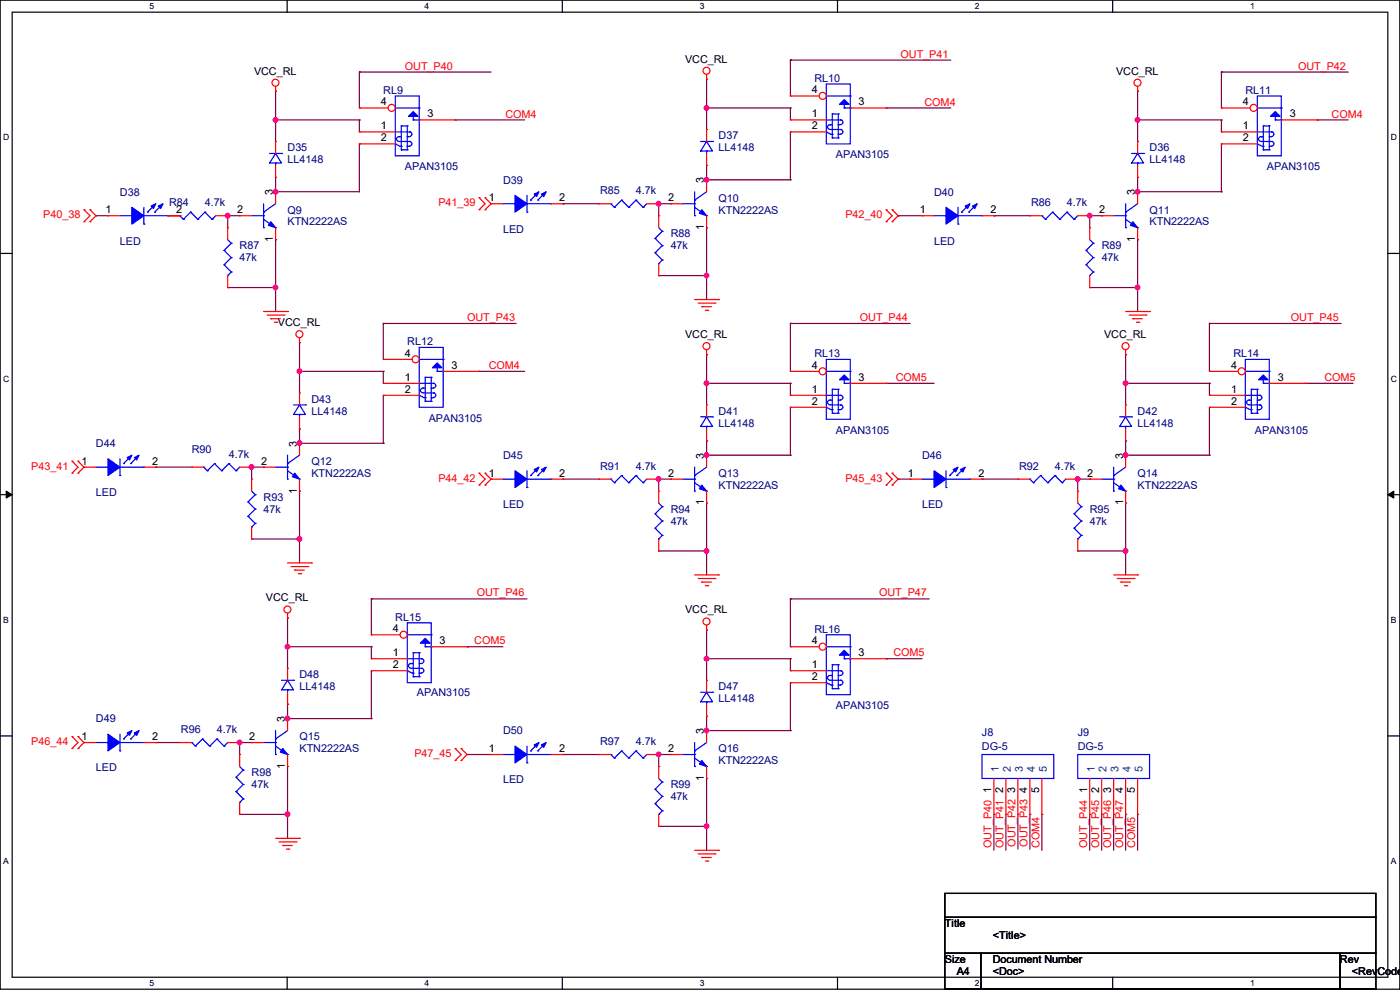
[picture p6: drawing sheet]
<svg xmlns="http://www.w3.org/2000/svg" width="297mm" height="210mm" viewBox="0 0 297 210" stroke-linecap="round" stroke-linejoin="round" font-family="sans-serif">
<path d="M0 0h297v209.8h-297zM2.6 2.6h291.8v204.7h-291.8z" fill="none" stroke="#000" stroke-width=".25"/>
<g fill="#fff">
<path d="M31.7 .3h1v2h-1z"/>
<path d="M31.7 207.6h1v1.9h-1z"/>
</g>
<path d="M60.9 0v2.6M60.9 207.3v2.5" fill="none" stroke="#000" stroke-width=".25"/>
<g fill="#fff">
<path d="M90.1 .3h1v2h-1z"/>
<path d="M90.1 207.6h1v1.9h-1z"/>
</g>
<path d="M119.3 0v2.6M119.3 207.3v2.5" fill="none" stroke="#000" stroke-width=".25"/>
<g fill="#fff">
<path d="M148.5 .3h.9v2h-.9z"/>
<path d="M148.5 207.6h.9v1.9h-.9z"/>
</g>
<path d="M177.7 0v2.6M177.7 207.3v2.5" fill="none" stroke="#000" stroke-width=".25"/>
<g fill="#fff">
<path d="M206.8 .3h1v2h-1z"/>
<path d="M206.8 207.6h1v1.9h-1z"/>
</g>
<path d="M236.1 0v2.6M236.1 207.3v2.5" fill="none" stroke="#000" stroke-width=".25"/>
<g fill="#fff">
<path d="M265.2 .3h1v2h-1z"/>
<path d="M265.2 207.6h1v1.9h-1z"/>
<path d="M.7 28.2h1.2v1.9h-1.2z"/>
<path d="M295.1 28.2h1.2v1.9h-1.2z"/>
<path d="M.7 79.3h1.2v2h-1.2z"/>
<path d="M295.1 79.3h1.2v2h-1.2z"/>
</g>
<path d="M0 53.8h2.6M294.4 53.8h2.6" fill="none" stroke="#000" stroke-width=".25"/>
<g fill="#fff">
<path d="M.7 130.5h1.2v2h-1.2z"/>
<path d="M295.1 130.5h1.1v2h-1.1z"/>
</g>
<path d="M0 104.9h2.6M294.4 104.9h2.6" fill="none" stroke="#000" stroke-width=".25"/>
<path d="M1.3 104.2l1.3 .7-1.3 .8zM294.4 104.9l1.3-.7v1.5z" fill="#000" stroke="#000" stroke-width=".21"/>
<g fill="#fff">
<path d="M.7 181.7h1.2v2h-1.2z"/>
<path d="M295.1 181.7h1.1v2h-1.1z"/>
</g>
<path d="M0 156.1h2.6M294.4 156.1h2.6M200.4 189.5h91.5v5.1h-91.5zM200.4 194.6h91.5v7.6h-91.5zM200.4 202.2h7.7v7.6h-7.7zM200.4 210.1v-.3h50.8v.3v-.3h40.7v.3M208.1 202.2h76.2v7.6h-76.2zM284.3 202.2h7.6v7.6h-7.6z" fill="none" stroke="#000" stroke-width=".25"/>
<g fill="none" stroke="#800040" stroke-width=".25">
<path d="M58.5 19.3h.1M58.5 19.3v10.7M76.2 15.3h.1M76.2 15.3h28M76.2 15.3v7.6M149.9 16.8h.1M149.9 16.8v10.7M167.7 12.7h.1M167.7 12.7v7.7M167.7 12.7h34M241.3 19.3h.1M241.3 19.3v10.7"/>
<path d="M259.1 15.3h.1M259.1 15.3h26.9M259.1 15.3v7.6M58.5 25.4h.1M58.5 37.6h.1M58.5 37.6v3.1M58.5 25.4h17.7M76.2 30.5h.1M76.2 25.4h.1M76.2 30.5v10.2h-17.7M76.2 25.4v2.6M96.6 25.4h.1"/>
<path d="M96.6 25.4h14.7M149.9 22.9h.1M149.9 35.1h.1M149.9 38.1h.1M149.9 35.1v3M149.9 38.1h17.8M149.9 22.9h17.8M167.7 38.1h.1M167.7 22.9h.1M167.7 22.9v2.5M167.7 28v10.1M188 22.9h.1"/>
<path d="M188 22.9h13.7M241.3 25.4h.1M241.3 37.6h.1M241.3 25.4h17.8M241.3 37.6v3.1M259.1 25.4h.1M259.1 25.4v2.6M259.1 30.5v10.2M279.4 25.4h.1M279.4 25.4h6.6M20.4 45.8h.1M20.4 45.8h2.5"/>
<path d="M35.6 45.8h2.5M38.1 45.8h.1M48.3 45.8h.1M48.3 45.8h2.5M48.3 45.8v2.5M58.5 50.8h.1M58.5 40.7h.1M58.5 50.8v15.3M119.4 43.2h.1M119.4 43.2h7.6M139.7 43.2h.1M139.7 58.5h.1"/>
<path d="M139.7 43.2h2.6M139.7 43.2v2.6M139.7 58.5h10.2M142.3 43.2h.1M149.9 58.5h.1M149.9 48.3h.1M149.9 48.3v15.2M190.5 45.8h.1M190.5 45.8h5.1M210.9 45.8h.1M210.9 45.8h7.6M231.2 45.8h.1"/>
<path d="M231.2 45.8v2.5M231.2 45.8h2.5M233.7 45.8h.1M241.3 50.8h.1M241.3 40.7h.1M241.3 40.7h17.8M241.3 50.8v15.3M259.1 40.7h.1M48.3 61h.1M48.3 61h10.2M58.5 61h.1M63.5 78.8h.1"/>
<path d="M63.5 72.7h.1M63.5 72.7v10.7M63.5 78.8h17.8M81.3 78.8h.1M81.3 68.6h.1M81.3 68.6v7.6M81.3 78.8v2.5M81.3 68.6h28M101.6 78.8h.1M101.6 78.8h9.7M109.3 68.6h.1M149.9 75.2h.1"/>
<path d="M149.9 75.2v10.7M167.7 68.6h.1M167.7 68.6h25.4M167.7 68.6v10.2M231.2 61h.1M231.2 61h10.1M238.8 75.2h.1M238.8 75.2v10.7M241.3 61h.1M256.6 68.6h.1M256.6 68.6h27.9M256.6 68.6v10.2"/>
<path d="M33.1 99.1h.1M33.1 99.1h7.6M53.4 99.1h.1M53.4 99.1h2.5M53.4 99.1v2.5M55.9 99.1h.1M63.5 91h.1M63.5 94h.1M63.5 91v3M63.5 94h17.8M81.3 94h.1M81.3 83.9v10.1"/>
<path d="M149.9 81.3h.1M149.9 93.5h.1M149.9 96.6h.1M149.9 93.5v3.1M149.9 96.6h17.8M149.9 81.3h17.8M167.7 96.6h.1M167.7 81.3h.1M167.7 81.3v2.6M167.7 86.4v10.2M188 81.3h.1M188 81.3h10.2"/>
<path d="M238.8 81.3h.1M238.8 93.5h.1M238.8 96.6h.1M238.8 93.5v3.1M238.8 96.6h17.8M238.8 81.3h17.8M256.6 96.6h.1M256.6 81.3h.1M256.6 81.3v2.6M256.6 86.4v10.2M276.9 81.3h.1M276.9 81.3h10.2"/>
<path d="M53.4 114.3h.1M53.4 114.3h10.1M63.5 114.3h.1M63.5 104.2h.1M63.5 104.2v15.2M119.4 101.6h.1M119.4 101.6h7.6M139.7 101.6h.1M139.7 116.9h.1M139.7 101.6v2.6M139.7 101.6h2.6M139.7 116.9h10.2"/>
<path d="M142.3 101.6h.1M149.9 116.9h.1M149.9 106.7h.1M149.9 106.7v15.3M190.5 101.6h.1M190.5 101.6h2.6M208.3 101.6h.1M208.3 101.6h7.6M228.6 101.6h.1M228.6 116.9h.1M228.6 101.6h2.6M228.6 116.9h10.2"/>
<path d="M228.6 101.6v2.6M231.2 101.6h.1M238.8 116.9h.1M238.8 106.7h.1M238.8 106.7v15.3M61 137.2h.1M61 131.1h.1M61 131.1v10.7M61 137.2h17.8M78.8 137.2h.1M78.8 127h.1M78.8 127v7.7"/>
<path d="M78.8 137.2v2.5M78.8 127h33M99.1 137.2h.1M99.1 137.2h7.6M149.9 139.7h.1M149.9 133.6h.1M149.9 133.6v10.7M149.9 139.7h17.8M167.7 139.7h.1M167.7 127h.1M167.7 127v10.2M167.7 139.7v2.6"/>
<path d="M167.7 127h29.4M188 139.7h.1M188 139.7h7.6M33.1 157.5h.1M33.1 157.5h5M50.8 157.5h.1M50.8 157.5h2.6M50.8 157.5v2.6M53.4 157.5h.1M61 149.4h.1M61 152.4h.1M61 149.4v3"/>
<path d="M61 152.4h17.8M78.8 152.4h.1M78.8 142.3v10.1M149.9 151.9h.1M149.9 155h.1M149.9 151.9v3.1M149.9 155h17.8M167.7 155h.1M167.7 144.8v10.2M50.8 172.8h.1M50.8 172.8h10.2M61 172.8h.1"/>
<path d="M61 162.6h.1M61 162.6v15.2M99.1 160.1h.1M99.1 160.1h5.1M119.4 160.1h.1M119.4 160.1h7.6M139.7 160.1h.1M139.7 175.3h.1M139.7 160.1v2.5M139.7 160.1h2.6M139.7 175.3h10.2M142.3 160.1h.1"/>
<path d="M149.9 175.3h.1M149.9 165.1h.1M149.9 165.1v15.3M210.9 172.8h.1M210.9 172.8v7.6M213.4 172.8h.1M213.4 172.8v7.6M215.9 172.8h.1M215.9 172.8v7.3M218.5 172.8h.1M218.5 172.8v7.3M221 172.8h.1"/>
<path d="M221 172.8v7.6M231.2 172.8h.1M231.2 172.8v7.6M233.7 172.8h.1M233.7 172.8v7.6M236.3 172.8h.1M236.3 172.8v7.6M238.8 172.8h.1M238.8 172.8v7.6M241.3 172.8h.1M241.3 172.8v7.6"/>
</g>
<g fill="#f0f" stroke="#f0f" stroke-width=".25">
<circle cx="63.5" cy="114.3" r=".49"/>
<circle cx="53.4" cy="99.1" r=".49"/>
<circle cx="63.5" cy="94" r=".49"/>
<circle cx="63.5" cy="78.8" r=".49"/>
<circle cx="58.4" cy="61" r=".49"/>
<circle cx="48.3" cy="45.7" r=".49"/>
<circle cx="58.4" cy="40.7" r=".49"/>
<circle cx="58.4" cy="25.4" r=".49"/>
<circle cx="149.9" cy="58.4" r=".49"/>
<circle cx="139.7" cy="43.2" r=".49"/>
<circle cx="149.9" cy="38.1" r=".49"/>
<circle cx="149.9" cy="22.9" r=".49"/>
<circle cx="241.3" cy="61" r=".49"/>
<circle cx="231.2" cy="45.7" r=".49"/>
<circle cx="241.3" cy="40.7" r=".49"/>
<circle cx="241.3" cy="25.4" r=".49"/>
<circle cx="149.9" cy="116.9" r=".49"/>
<circle cx="139.7" cy="101.6" r=".49"/>
<circle cx="149.9" cy="96.5" r=".49"/>
<circle cx="149.9" cy="81.3" r=".49"/>
<circle cx="238.8" cy="116.9" r=".49"/>
<circle cx="228.6" cy="101.6" r=".49"/>
<circle cx="238.8" cy="96.5" r=".49"/>
<circle cx="238.8" cy="81.3" r=".49"/>
<circle cx="61" cy="172.7" r=".49"/>
<circle cx="50.8" cy="157.5" r=".49"/>
<circle cx="61" cy="152.4" r=".49"/>
<circle cx="61" cy="137.2" r=".49"/>
<circle cx="149.9" cy="175.3" r=".49"/>
<circle cx="139.7" cy="160" r=".49"/>
<circle cx="149.9" cy="155" r=".49"/>
<circle cx="149.9" cy="139.7" r=".49"/>
</g>
<g fill="none" stroke="#f00" stroke-width=".25">
<path d="M58.5 19.3h.1M58.5 18.3v1M149.9 16.8h.1M149.9 15.8v1M241.3 19.3h.1M241.3 18.3v1M149.9 38.1h.1M149.9 38.1v2.6M17.8 44.5h.1M17.8 47h.1M17.8 44.5l1.3 1.3-1.3 1.2M19.1 47h.1"/>
<path d="M19.1 44.5h.1M19.1 44.5l1.3 1.3-1.3 1.2M35.6 45.8h.1M35.6 45.8h2.5M45.8 45.8h2.5M48.3 45.8h.1M101.6 42h.1M101.6 44.5h.1M101.6 42l1.3 1.2-1.3 1.3M102.9 44.5h.1M102.9 42h.1M102.9 42l1.3 1.2-1.3 1.3"/>
<path d="M142.3 43.2h.1M142.3 43.2h2.5M149.9 48.3h.1M149.9 45.8v2.5M188 44.5h.1M188 47h.1M188 44.5l1.3 1.3-1.3 1.2M189.3 47h.1M189.3 44.5h.1M189.3 44.5l1.2 1.3-1.2 1.2M55.9 66.1h5.1M56.7 66.8h3.5"/>
<path d="M57.4 67.6h.1M57.4 67.6h2.1M58.2 68.4h.5M58.7 68.4h.1M60.2 66.8h.1M61 66.1h.1M63.5 72.7h.1M63.5 71.7v1M147.4 63.5h5M148.1 64.3h3.6M148.9 65.1h.1M148.9 65.1h2"/>
<path d="M149.6 65.8h.6M149.9 75.2h.1M149.9 74.2v1M150.2 65.8h.1M151.7 64.3h.1M152.4 63.5h.1M238.8 75.2h.1M238.8 66.1h5.1M238.8 74.2v1M239.6 66.8h3.5M240.3 67.6h.1M240.3 67.6h2.1"/>
<path d="M241.1 68.4h.5M241.6 68.4h.1M243.1 66.8h.1M243.9 66.1h.1M15.3 97.8h.1M15.3 97.8l1.3 1.3-1.3 1.3M16.6 97.8h.1M16.6 97.8l1.2 1.3-1.2 1.3M15.3 100.4h.1M16.6 100.4h.1M61 119.4h5.1M66.1 119.4h.1"/>
<path d="M101.6 100.4h.1M101.6 102.9h.1M101.6 100.4l1.3 1.2-1.3 1.3M102.9 102.9h.1M102.9 100.4h.1M102.9 100.4l1.3 1.2-1.3 1.3M188 100.4h.1M188 102.9h.1M188 100.4l1.3 1.2-1.3 1.3M189.3 102.9h.1M189.3 100.4h.1M189.3 100.4l1.2 1.2-1.2 1.3"/>
<path d="M61 131.1h.1M61 130.1v1M61.8 120.2h3.5M62.5 120.9h.1M62.5 120.9h2.1M63.3 121.7h.5M63.8 121.7h.1M65.3 120.2h.1M147.4 122h5M148.1 122.7h3.6M148.9 123.5h.1M148.9 123.5h2"/>
<path d="M149.6 124.2h.6M149.9 133.6h.1M149.9 132.6v1M150.2 124.2h.1M151.7 122.7h.1M152.4 122h.1M236.3 122h5M237 122.7h3.6M237.8 123.5h.1M237.8 123.5h2M238.5 124.2h.6M239.1 124.2h.1"/>
<path d="M240.6 122.7h.1M241.3 122h.1M15.3 156.3h.1M15.3 158.8h.1M15.3 156.3l1.3 1.2-1.3 1.3M16.6 158.8h.1M16.6 156.3h.1M16.6 156.3l1.2 1.2-1.2 1.3M96.6 158.8h.1M96.6 158.8l1.2 1.3-1.2 1.2M97.8 158.8h.1M97.8 158.8l1.3 1.3-1.3 1.2"/>
<path d="M58.5 177.8h5M59.2 178.6h3.6M60 179.4h.1M60 179.4h2M62.8 178.6h.1M63.5 177.8h.1M96.6 161.3h.1M97.8 161.3h.1M60.7 180.1h.6M61.3 180.1h.1M147.4 180.4h5M148.1 181.1h3.6"/>
<path d="M148.9 181.9h.1M148.9 181.9h2M149.6 182.7h.6M150.2 182.7h.1M151.7 181.1h.1M152.4 180.4h.1"/>
<circle cx="58.4" cy="17.5" r=".74"/>
<circle cx="149.9" cy="15" r=".74"/>
<circle cx="241.3" cy="17.5" r=".74"/>
<circle cx="63.5" cy="70.9" r=".74"/>
<circle cx="149.9" cy="73.4" r=".74"/>
<circle cx="238.8" cy="73.4" r=".74"/>
<circle cx="61" cy="129.3" r=".74"/>
<circle cx="149.9" cy="131.8" r=".74"/>
</g>
<g fill="none" stroke="#00f" stroke-width=".25">
<path d="M38.1 45.8h.1M38.1 45.8l.8 .7M38.9 46.5h.1M40.4 45h.1M40.4 45l1.6 1.5M40.4 45l-1.5 1.5M42 46.5h.1M43.5 45h.1M43.5 45l1.5 1.5M43.5 45l-1.5 1.5M45 46.5h.1M45.8 45.8l-.8 .7"/>
<path d="M144.8 43.2h2.6M147.4 42.5h.1M147.4 45.8h.1M147.4 43.2h.1M147.4 44l2.5 1.8M147.4 40.7v5.1M149.9 45.8h.1M149.9 40.7l-2.5 1.8M175.3 76.2h5.1v12.7h-5.1zM175.3 78.8h5.1M180.4 78.8h.1M175.3 86.4l.4 .3"/>
<path d="M175.3 83.9h3.1M175.9 86.6l.4 .3M176.1 84.9h.1M176.1 84.9h.5M176.1 84.9a.49 .49 0 0 0-.5 .5 .49 .49 0 0 0 .5 .5h2.3M176.3 86.9h.3M176.6 87.7h.1M176.6 82.6h.1M176.6 86.9h.1M176.6 82.6v5.1M176.6 87.7h1.2M176.6 82.6h1.2"/>
<path d="M177.8 87.7h.1M177.8 82.6h.1M177.8 84.9h.1M177.8 86.9h.1M177.8 82.6v5.1M177.8 86.9h.6M178.4 83.9h.1M178.4 85.9h.1M178.4 83.9a.49 .49 0 0 1 .4 .5 .49 .49 0 0 1-.5 .4l-.5 .1M178.4 85.9a.49 .49 0 0 1 .4 .5 .49 .49 0 0 1-.5 .5M179.1 81.3h.1M179.1 80.6v.7"/>
<path d="M179.1 81.3h1.3M180.4 81.3h.1"/>
</g>
<g fill="#00f" stroke="#00f" stroke-width=".25">
<path d="M148.9 44.5l1 1.3-1.5-.5z"/>
<path d="M178.1 80.6l1-1.1 1 1.1z"/>
</g>
<circle cx="174.5" cy="78.8" r=".74" fill="#fff" stroke="#f00" stroke-width=".25"/>
<g fill="none" stroke="#f00" stroke-width=".25">
<path d="M241.3 37.6h.1M241.3 30h.1M241.3 30v2.6M241.3 35.1v2.5M167.7 78.8h.1M167.7 78.8h6.1M17.8 99.1h.1M17.8 99.1h2.6M30.5 99.1h2.6M33.1 99.1h.1M167.7 83.9h.1M167.7 86.4h.1"/>
<path d="M167.7 83.9h7.6M167.7 86.4h7.6M180.4 81.3h7.6M188 81.3h.1M193.1 101.6h.1M193.1 101.6h2.5M205.8 101.6h2.5M208.3 101.6h.1M50.8 160.1h.1M50.8 172.8h.1M50.8 160.1v2.5M50.8 170.2v2.6"/>
<path d="M231.2 172.8h.1M231.2 165.1v7.7M233.7 172.8h.1M233.7 165.1v7.7M236.3 172.8h.1M236.3 165.1v7.7M238.8 172.8h.1M238.8 165.1v7.7M241.3 172.8h.1M241.3 165.1v7.7"/>
</g>
<g fill="none" stroke="#00f" stroke-width=".25">
<path d="M240.1 32.6h2.5M241.3 32.6l1.3 2h-2.5zM241.3 34.6h.1M241.3 34.6v.5M242.6 32.6h.1M20.4 99.1h2.5M22.9 99.1h.1M25.4 97.3v3.6M25.4 99.1h5.1M26.2 98.3h.1M27.7 98.3h.1M27.7 96.8l-1.5 1.5"/>
<path d="M29.3 96.8l-1.6 1.5M30.5 99.1h.1M200.7 99.9v3.5M203 99.4l-1.5 1.5M204.5 99.4l-1.5 1.5M25.4 100.9h.1M195.6 101.6h2.6M198.2 101.6h.1M200.7 103.4h.1M200.7 101.6h5.1M201.5 100.9h.1M203 100.9h.1"/>
<path d="M205.8 101.6h.1M175.3 134.7h5.1v12.7h-5.1zM175.3 137.2h5.1M179.1 139.7h.1M179.1 139v.7M179.1 139.7h1.3M180.4 137.2h.1M180.4 139.7h.1M175.3 144.8l.4 .3M175.3 142.3h3.1M175.9 145l.4 .3M176.1 143.3h.1"/>
<path d="M176.1 143.3h.5M176.1 144.3h2.3M176.1 143.3a.49 .49 0 0 0-.5 .5 .49 .49 0 0 0 .5 .5M176.3 145.3h.3M176.6 146.1h.1M176.6 141h.1M176.6 145.3h.1M176.6 141v5.1M176.6 146.1h1.2M176.6 141h1.2M177.8 146.1h.1M177.8 141h.1"/>
<path d="M177.8 143.3h.1M177.8 145.3h.1M177.8 141v5.1M177.8 143.3h.6M177.8 145.3h.6M178.4 142.3h.1M178.4 144.3h.1M178.4 142.3a.49 .49 0 0 1 .4 .5 .49 .49 0 0 1-.5 .5M178.4 144.3a.49 .49 0 0 1 .4 .5 .49 .49 0 0 1-.5 .5M50.1 164.9h.1M50.1 167.9h.1M50.1 164.9l1.5 1.5"/>
<path d="M50.1 167.9l1.5 1.6M50.8 170.2h.1M50.8 162.6l.8 .8M51.6 163.4h.1M51.6 166.4h.1M51.6 169.5h.1M51.6 163.4l-1.5 1.5M51.6 166.4l-1.5 1.5M51.6 169.5l-.8 .7M228.6 160.1h15.3v5h-15.3z"/>
</g>
<g fill="#00f" stroke="#00f" stroke-width=".25">
<path d="M179.1 138l1 1h-2z"/>
<path d="M198.2 99.9l2.5 1.7-2.5 1.8z" fill-rule="evenodd"/>
<path d="M203.8 99.6l1-.5-.5 1z" fill-rule="evenodd"/>
<path d="M202.2 99.6l1-.5-.5 1z" fill-rule="evenodd"/>
<path d="M22.9 97.3l2.5 1.8-2.5 1.8z" fill-rule="evenodd"/>
<path d="M28.5 97.1l1-.5-.5 1z" fill-rule="evenodd"/>
<path d="M27 97.1l1-.5-.5 1z" fill-rule="evenodd"/>
</g>
<circle cx="174.5" cy="137.2" r=".74" fill="#fff" stroke="#f00" stroke-width=".25"/>
<g fill="none" stroke="#f00" stroke-width=".25">
<path d="M195.6 45.8h.1M195.6 45.8h2.6M208.3 45.8h2.6M210.9 45.8h.1M149.9 93.5h.1M149.9 85.9h.1M149.9 85.9v2.5M149.9 91v2.5M167.7 137.2h.1M167.7 137.2h6.1M180.4 139.7h7.6M188 139.7h.1"/>
<path d="M167.7 142.3h.1M167.7 144.8h.1M167.7 142.3h7.6M167.7 144.8h7.6"/>
</g>
<g fill="none" stroke="#00f" stroke-width=".25">
<path d="M175.3 17.8h5.1v12.7h-5.1zM175.3 28l.4 .3M175.3 20.4h5.1M175.3 25.4h3.1M175.9 28.2l.4 .2M176.1 26.5h.1M176.1 26.5h.5M176.1 27.5h2.3M176.1 26.5a.49 .49 0 0 0-.5 .4 .49 .49 0 0 0 .5 .5M176.3 28.5h.3M176.6 29.3h.1M176.6 24.2h.1"/>
<path d="M176.6 28.5h.1M176.6 24.2v5.1M176.6 29.3h1.2M176.6 24.2h1.2M177.8 29.3h.1M177.8 24.2h.1M177.8 26.5h.1M177.8 28.5h.1M177.8 24.2v5.1M177.8 26.5h.6M177.8 28.5h.6M178.4 25.4h.1"/>
<path d="M178.4 27.5h.1M178.4 25.4a.49 .49 0 0 1 .4 .5 .49 .49 0 0 1-.5 .5M178.4 27.5a.49 .49 0 0 1 .4 .5 .49 .49 0 0 1-.5 .4M179.1 22.9h.1M179.1 22.1v.8M179.1 22.9h1.3M180.4 20.4h.1M180.4 22.9h.1M198.2 45.8h2.5M200.7 45.8h.1M203.2 47.5h.1M203.2 44v3.5"/>
<path d="M203.2 45.8h5.1M204 45h.1M205.5 45h.1M205.5 43.5l-1.5 1.5M207.1 43.5l-1.6 1.5M208.3 45.8h.1M148.6 88.4h2.6M149.9 88.4l1.3 2.1h-2.6zM149.9 90.5h.1M149.9 90.5v.5M151.2 88.4h.1"/>
</g>
<g fill="#00f" stroke="#00f" stroke-width=".25">
<path d="M178.1 22.1l1-1 1 1z"/>
<path d="M200.7 44l2.5 1.8-2.5 1.7z" fill-rule="evenodd"/>
<path d="M206.3 43.7l1-.5-.5 1z" fill-rule="evenodd"/>
<path d="M204.8 43.7l1-.5-.5 1z" fill-rule="evenodd"/>
</g>
<circle cx="174.5" cy="20.3" r=".74" fill="#fff" stroke="#f00" stroke-width=".25"/>
<g fill="none" stroke="#f00" stroke-width=".25">
<path d="M149.9 35.1h.1M149.9 27.5h.1M149.9 27.5v2.5M149.9 32.6v2.5M167.7 20.4h.1M167.7 25.4h.1M167.7 28h.1M167.7 20.4h6.1M167.7 25.4h7.6M167.7 28h7.6M180.4 22.9h7.6M188 22.9h.1"/>
<path d="M48.3 48.3h.1M48.3 48.3v2.5M48.3 58.5v2.5M50.8 45.8h.1M50.8 45.8h2.6M58.5 40.7h.1M58.5 50.8h.1M58.5 40.7v2.5M58.5 48.3v2.5M218.5 45.8h.1M218.5 45.8h2.5M228.6 45.8h2.6"/>
<path d="M231.2 45.8h.1M48.3 61h.1M40.7 99.1h.1M40.7 99.1h2.5M50.8 99.1h2.6M53.4 99.1h.1M53.4 101.6h.1M53.4 114.3h.1M53.4 101.6v2.6M53.4 111.8v2.5M104.2 101.6h.1M104.2 101.6h2.5"/>
<path d="M116.9 101.6h2.5M119.4 101.6h.1M215.9 101.6h.1M215.9 101.6h2.6M226.1 101.6h2.5M228.6 101.6h.1M228.6 104.2h.1M228.6 116.9h.1M228.6 104.2v2.5M228.6 114.3v2.6M53.4 157.5h.1M53.4 157.5h2.5"/>
<path d="M61 152.4h.1M61 152.4v2.6M149.9 151.9h.1M149.9 144.3h.1M149.9 144.3v2.6M149.9 149.4v2.5M61 162.6h.1M61 160.1v2.5"/>
</g>
<g fill="none" stroke="#00f" stroke-width=".25">
<path d="M148.6 30h2.6M149.9 30l1.3 2h-2.6zM149.9 32h.1M149.9 32v.6M151.2 30h.1M47.5 53.1h.1M47.5 56.2h.1M47.5 53.1l1.6 1.6M47.5 56.2l1.6 1.5M48.3 58.5h.1M48.3 50.8l.8 .8M49.1 51.6h.1"/>
<path d="M49.1 54.7h.1M49.1 57.7h.1M49.1 51.6l-1.6 1.5M49.1 54.7l-1.6 1.5M49.1 57.7l-.8 .8M53.4 45.8h2.5M55.9 45h.1M55.9 48.3h.1M55.9 45.8h.1M55.9 46.5l2.6 1.8M55.9 43.2v5.1M58.5 48.3h.1"/>
<path d="M58.5 43.2l-2.6 1.8M221 45.8h.1M221 45.8l.8 .7M221.8 46.5h.1M223.3 45h.1M223.3 45l1.5 1.5M223.3 45l-1.5 1.5M224.8 46.5h.1M226.4 45h.1M226.4 45l1.5 1.5M226.4 45l-1.6 1.5M227.9 46.5h.1"/>
<path d="M228.6 45.8l-.7 .7M43.2 99.1h.1M43.2 99.1l.8 .8M44 99.9h.1M45.5 98.3h.1M45.5 98.3l1.5 1.6M45.5 98.3l-1.5 1.6M47 99.9h.1M48.6 98.3h.1M48.6 98.3l1.5 1.6M48.6 98.3l-1.6 1.6M50.1 99.9h.1"/>
<path d="M50.8 99.1l-.7 .8M111.8 99.9v3.5M114.1 99.4l-1.5 1.5M115.6 99.4l-1.5 1.5M52.6 106.5h.1M52.6 109.5h.1M52.6 106.5l1.5 1.5M52.6 109.5l1.5 1.5M53.4 111.8h.1M53.4 104.2l.7 .7M54.1 104.9h.1M54.1 108h.1"/>
<path d="M54.1 111h.1M54.1 104.9l-1.5 1.6M54.1 108l-1.5 1.5M54.1 111l-.7 .8M106.7 101.6h2.6M109.3 101.6h.1M111.8 103.4h.1M111.8 101.6h5.1M112.6 100.9h.1M114.1 100.9h.1M116.9 101.6h.1M218.5 101.6h.1"/>
<path d="M218.5 101.6l.7 .8M219.2 102.4h.1M220.8 100.9h.1M220.8 100.9l1.5 1.5M220.8 100.9l-1.6 1.5M222.3 102.4h.1M223.8 100.9h.1M223.8 100.9l1.5 1.5M223.8 100.9l-1.5 1.5M225.3 102.4h.1M226.1 101.6l-.8 .8M227.9 109h.1"/>
<path d="M227.9 112.1h.1M227.9 109l1.5 1.5M227.9 112.1l1.5 1.5M228.6 114.3h.1M228.6 106.7l.8 .8M229.4 107.5h.1M229.4 110.5h.1M229.4 113.6h.1M229.4 107.5l-1.5 1.5M229.4 110.5l-1.5 1.6M229.4 113.6l-.8 .7M86.4 132.1h5.1v12.7h-5.1z"/>
<path d="M86.4 134.7h5.1M86.4 139.7h3.1M87.7 138.5h.1M87.7 138.5v5.1M87.7 138.5h1.2M88.9 138.5h.1M88.9 138.5v5.1M89.5 139.7h.1M89.5 139.7a.49 .49 0 0 1 .4 .5 .49 .49 0 0 1-.5 .5M90.2 137.2h.1M90.2 136.4v.8M90.2 137.2h1.3"/>
<path d="M91.5 134.7h.1M91.5 137.2h.1M55.9 157.5h2.6M58.5 156.8h.1M58.5 157.5h.1M58.5 158.3l2.5 1.8M58.5 155v5.1M61 155l-2.5 1.8M86.4 142.3l.4 .3M87 142.5l.4 .2M87.2 140.8h.1M87.2 140.8h.5"/>
<path d="M87.2 141.8h2.3M87.2 140.8a.49 .49 0 0 0-.5 .4 .49 .49 0 0 0 .5 .5M87.4 142.8h.3M87.7 143.6h.1M87.7 142.8h.1M87.7 143.6h1.2M88.9 143.6h.1M88.9 140.8h.1M88.9 142.8h.1M88.9 140.8h.6M88.9 142.8h.6M89.5 141.8h.1"/>
<path d="M89.5 141.8a.49 .49 0 0 1 .4 .5 .49 .49 0 0 1-.5 .4M148.6 146.9h2.6M149.9 146.9l1.3 2h-2.6zM149.9 148.9h.1M149.9 148.9v.5M151.2 146.9h.1M58.5 160.1h.1M61 160.1h.1"/>
</g>
<g fill="#00f" stroke="#00f" stroke-width=".25">
<path d="M60 158.8l1 1.3-1.5-.5z"/>
<path d="M57.4 47l1.1 1.3-1.6-.5z"/>
<path d="M89.2 136.4l1-1 1 1z"/>
<path d="M109.3 99.9l2.5 1.7-2.5 1.8z" fill-rule="evenodd"/>
<path d="M114.9 99.6l1-.5-.5 1z" fill-rule="evenodd"/>
<path d="M113.3 99.6l1-.5-.5 1z" fill-rule="evenodd"/>
</g>
<circle cx="85.6" cy="134.6" r=".74" fill="#fff" stroke="#f00" stroke-width=".25"/>
<path d="M78.8 134.7h.1M78.8 139.7h.1M78.8 134.7h6.1M78.8 139.7h7.6M91.5 137.2h7.6M99.1 137.2h.1M78.8 142.3h.1M78.8 142.3h7.6M104.2 160.1h.1M104.2 160.1h2.5M116.9 160.1h2.5M119.4 160.1h.1" fill="none" stroke="#f00" stroke-width=".25"/>
<g fill="none" stroke="#00f" stroke-width=".25">
<path d="M83.9 20.4h5v12.7h-5zM83.9 30.5l.4 .3M83.9 22.9h5M83.9 28h3M84.4 30.7l.5 .3M84.6 29h.1M84.6 29h.5M84.6 30h2.3M84.6 29a.49 .49 0 0 0-.5 .5 .49 .49 0 0 0 .5 .5M84.9 31h.2M85.1 31.8h.1M85.1 26.7h.1"/>
<path d="M85.1 31h.1M85.1 26.7v5.1M85.1 31.8h1.3M85.1 26.7h1.3M86.4 31.8h.1M86.4 26.7h.1M86.4 29h.1M86.4 31h.1M86.4 26.7v5.1M86.4 29h.5M86.4 31h.5M86.9 28h.1"/>
<path d="M86.9 30h.1M86.9 28a.49 .49 0 0 1 .5 .5 .49 .49 0 0 1-.5 .5M86.9 30a.49 .49 0 0 1 .5 .5 .49 .49 0 0 1-.5 .5M87.7 25.4h.1M87.7 24.7v.7M87.7 25.4h1.2M88.9 22.9h.1M88.9 25.4h.1M111.8 158.3v3.5M112.6 159.3h.1M114.1 159.3h.1M114.1 157.8l-1.5 1.5"/>
<path d="M115.6 157.8l-1.5 1.5M106.7 160.1h2.6M109.3 160.1h.1M111.8 161.8h.1M111.8 160.1h5.1M116.9 160.1h.1"/>
</g>
<g fill="#00f" stroke="#00f" stroke-width=".25">
<path d="M87.7 23.7l1 1h-2z"/>
<path d="M109.3 158.3l2.5 1.8-2.5 1.7z" fill-rule="evenodd"/>
<path d="M114.9 158l1-.5-.5 1z" fill-rule="evenodd"/>
<path d="M113.3 158l1-.5-.5 1z" fill-rule="evenodd"/>
</g>
<circle cx="83.1" cy="22.9" r=".74" fill="#fff" stroke="#f00" stroke-width=".25"/>
<g fill="none" stroke="#f00" stroke-width=".25">
<path d="M58.5 37.6h.1M58.5 30h.1M58.5 30v2.6M58.5 35.1v2.5M76.2 22.9h.1M76.2 28h.1M76.2 30.5h.1M76.2 22.9h6.1M76.2 28h7.7M76.2 30.5h7.7M88.9 25.4h7.7M96.6 25.4h.1"/>
<path d="M104.2 43.2h.1M104.2 43.2h2.5M116.9 43.2h2.5M119.4 43.2h.1M127 43.2h.1M127 43.2h2.6M137.2 43.2h2.5M139.7 43.2h.1M231.2 48.3h.1M231.2 48.3v2.5M231.2 58.5v2.5M233.7 45.8h.1"/>
<path d="M233.7 45.8h2.6M241.3 40.7h.1M241.3 50.8h.1M241.3 40.7v2.5M241.3 48.3v2.5M231.2 61h.1M55.9 99.1h.1M55.9 99.1h2.6M63.5 94h.1M63.5 94v2.6M149.9 96.6h.1M149.9 96.6v2.5"/>
<path d="M238.8 96.6h.1M238.8 96.6v2.5M63.5 104.2h.1M63.5 101.6v2.6M127 101.6h.1M127 101.6h2.6M137.2 101.6h2.5M139.7 101.6h.1M142.3 101.6h.1M142.3 101.6h2.5M149.9 106.7h.1M149.9 104.2v2.5"/>
<path d="M231.2 101.6h.1M231.2 101.6h2.5M238.8 106.7h.1M238.8 104.2v2.5M61 149.4h.1M61 141.8h.1M61 141.8v2.5M61 146.9v2.5M127 160.1h.1M127 160.1h2.6M137.2 160.1h2.5M139.7 160.1h.1"/>
</g>
<g fill="none" stroke="#00f" stroke-width=".25">
<path d="M57.2 32.6h2.5M58.5 32.6l1.2 2h-2.5zM58.5 34.6h.1M58.5 34.6v.5M59.7 32.6h.1M106.7 43.2h2.6M109.3 43.2h.1M111.8 45h.1M111.8 41.4v3.6M111.8 43.2h5.1M112.6 42.5h.1M114.1 42.5h.1"/>
<path d="M114.1 40.9l-1.5 1.6M115.6 40.9l-1.5 1.6M116.9 43.2h.1M129.6 43.2h.1M129.6 43.2l.7 .8M130.3 44h.1M131.9 42.5h.1M131.9 42.5l1.5 1.5M131.9 42.5l-1.6 1.5M133.4 44h.1M134.9 42.5h.1M134.9 42.5l1.5 1.5"/>
<path d="M134.9 42.5l-1.5 1.5M136.4 44h.1M137.2 43.2l-.8 .8M230.4 53.1h.1M230.4 56.2h.1M230.4 53.1l1.5 1.6M230.4 56.2l1.5 1.5M231.2 58.5h.1M231.2 50.8l.7 .8M231.9 51.6h.1M231.9 54.7h.1M231.9 57.7h.1"/>
<path d="M231.9 51.6l-1.5 1.5M231.9 54.7l-1.5 1.5M231.9 57.7l-.7 .8M236.3 45.8h2.5M238.8 45h.1M238.8 48.3h.1M238.8 45.8h.1M238.8 46.5l2.5 1.8M238.8 43.2v5.1M241.3 48.3h.1M241.3 43.2l-2.5 1.8M264.2 76.2h5.1v12.7h-5.1z"/>
<path d="M264.2 78.8h5.1M269.3 78.8h.1M58.5 99.1h2.5M61 98.3h.1M61 99.1h.1M61 99.9l2.5 1.7M61 96.6v5M63.5 96.6l-2.5 1.7M147.4 99.1v5.1M149.9 99.1l-2.5 1.8M236.3 99.1v5.1M238.8 99.1l-2.5 1.8"/>
<path d="M264.2 86.4l.4 .3M264.2 83.9h3.1M264.8 86.6l.4 .3M265 84.9h.1M265 84.9h.5M265 84.9a.49 .49 0 0 0-.5 .5 .49 .49 0 0 0 .5 .5h2.3M265.2 86.9h.3M265.5 87.7h.1M265.5 82.6h.1M265.5 86.9h.1M265.5 82.6v5.1M265.5 87.7h1.2"/>
<path d="M265.5 82.6h1.2M266.7 87.7h.1M266.7 82.6h.1M266.7 84.9h.1M266.7 86.9h.1M266.7 82.6v5.1M266.7 86.9h.6M267.3 83.9h.1M267.3 85.9h.1M267.3 83.9a.49 .49 0 0 1 .4 .5 .49 .49 0 0 1-.5 .4l-.5 .1M267.3 85.9a.49 .49 0 0 1 .4 .5 .49 .49 0 0 1-.5 .5M268 81.3h.1"/>
<path d="M268 80.6v.7M268 81.3h1.3M269.3 81.3h.1M61 101.6h.1M63.5 101.6h.1M129.6 101.6h.1M129.6 101.6l.7 .8M130.3 102.4h.1M131.9 100.9h.1M131.9 100.9l1.5 1.5M131.9 100.9l-1.6 1.5M133.4 102.4h.1"/>
<path d="M134.9 100.9h.1M134.9 100.9l1.5 1.5M134.9 100.9l-1.5 1.5M136.4 102.4h.1M137.2 101.6l-.8 .8M144.8 101.6h2.6M147.4 100.9h.1M147.4 104.2h.1M147.4 101.6h.1M147.4 102.4l2.5 1.8M149.9 104.2h.1M233.7 101.6h2.6"/>
<path d="M236.3 100.9h.1M236.3 104.2h.1M236.3 101.6h.1M236.3 102.4l2.5 1.8M238.8 104.2h.1M59.7 144.3h2.6M61 144.3l1.3 2h-2.6zM61 146.3h.1M61 146.3v.6M62.3 144.3h.1M131.9 159.3h.1M131.9 159.3l1.5 1.5"/>
<path d="M131.9 159.3l-1.6 1.5M134.9 159.3h.1M134.9 159.3l1.5 1.5M134.9 159.3l-1.5 1.5M129.6 160.1h.1M129.6 160.1l.7 .7M130.3 160.8h.1M133.4 160.8h.1M136.4 160.8h.1M137.2 160.1l-.8 .7"/>
</g>
<g fill="#00f" stroke="#00f" stroke-width=".25">
<path d="M237.8 102.9l1 1.3-1.5-.5z"/>
<path d="M62.5 100.4l1 1.2-1.5-.5z"/>
<path d="M148.9 102.9l1 1.3-1.5-.5z"/>
<path d="M240.3 47l1 1.3-1.5-.5z"/>
<path d="M267 80.6l1-1.1 1 1.1z"/>
<path d="M109.3 41.4l2.5 1.8-2.5 1.8z" fill-rule="evenodd"/>
<path d="M114.9 41.2l1-.5-.5 1z" fill-rule="evenodd"/>
<path d="M113.3 41.2l1-.5-.5 1z" fill-rule="evenodd"/>
</g>
<circle cx="263.4" cy="78.8" r=".74" fill="#fff" stroke="#f00" stroke-width=".25"/>
<g fill="none" stroke="#f00" stroke-width=".25">
<path d="M256.6 78.8h.1M256.6 78.8h6.1M256.6 83.9h.1M256.6 86.4h.1M256.6 83.9h7.6M256.6 86.4h7.6M269.3 81.3h7.6M276.9 81.3h.1M17.8 157.5h.1M17.8 157.5h2.6M30.5 157.5h2.6M33.1 157.5h.1"/>
<path d="M139.7 162.6h.1M139.7 175.3h.1M139.7 162.6v2.5M139.7 172.8v2.5"/>
</g>
<g fill="none" stroke="#00f" stroke-width=".25">
<path d="M88.9 73.7h5.1v12.7h-5.1zM88.9 76.2h5.1M92.8 78.8h.1M92.8 78v.8M92.8 78.8h1.2M94 76.2h.1M94 78.8h.1M88.9 83.9l.5 .3M88.9 81.3h3.1M89.5 84.1l.5 .2M89.7 82.3a.49 .49 0 0 0-.5 .5 .49 .49 0 0 0 .5 .5M89.7 82.3h.1"/>
<path d="M89.7 82.3h.5M89.7 83.4h2.3M90 84.4h.2M90.2 85.1h.1M90.2 80.1h.1M90.2 84.4h.1M90.2 80.1v5M90.2 85.1h1.3M90.2 80.1h1.3M91.5 85.1h.1M91.5 80.1h.1M91.5 82.3h.1"/>
<path d="M91.5 84.4h.1M91.5 80.1v5M91.5 84.4h.5M92 81.3h.1M92 83.4h.1M92 81.3a.49 .49 0 0 1 .5 .5 .49 .49 0 0 1-.5 .5h-.5M92 83.4a.49 .49 0 0 1 .5 .4 .49 .49 0 0 1-.5 .5M20.4 157.5h2.5M22.9 157.5h.1M25.4 159.3h.1M25.4 155.7v3.6M25.4 157.5h5.1"/>
<path d="M26.2 156.8h.1M27.7 156.8h.1M27.7 155.2l-1.5 1.6M29.3 155.2l-1.6 1.6M30.5 157.5h.1M139 167.4h.1M139 170.5h.1M139 167.4l1.5 1.6M139 170.5l1.5 1.5M139.7 172.8h.1M139.7 165.1l.8 .8M140.5 165.9h.1"/>
<path d="M140.5 169h.1M140.5 172h.1M140.5 165.9l-1.5 1.5M140.5 169l-1.5 1.5M140.5 172l-.8 .8"/>
</g>
<g fill="#00f" stroke="#00f" stroke-width=".25">
<path d="M92.8 77l1 1h-2.1z"/>
<path d="M22.9 155.7l2.5 1.8-2.5 1.8z" fill-rule="evenodd"/>
<path d="M28.5 155.5l1-.5-.5 1z" fill-rule="evenodd"/>
<path d="M27 155.5l1-.5-.5 1z" fill-rule="evenodd"/>
</g>
<circle cx="88.2" cy="76.2" r=".74" fill="#fff" stroke="#f00" stroke-width=".25"/>
<g fill="none" stroke="#f00" stroke-width=".25">
<path d="M22.9 45.8h.1M22.9 45.8h2.5M35.6 45.8h2.5M38.1 45.8h.1M139.7 45.8h.1M139.7 58.5h.1M139.7 45.8v2.5M139.7 55.9v2.6M81.3 76.2h.1M81.3 76.2h6.1M94 78.8h7.6M101.6 78.8h.1"/>
<path d="M81.3 81.3h.1M81.3 83.9h.1M81.3 81.3h7.6M81.3 83.9h7.6M238.8 93.5h.1M238.8 85.9h.1M238.8 85.9v2.5M238.8 91v2.5M139.7 104.2h.1M139.7 116.9h.1M139.7 104.2v2.5M139.7 114.3v2.6"/>
<path d="M210.9 172.8h.1M210.9 165.1v7.7M213.4 172.8h.1M213.4 165.1v7.7M215.9 172.8h.1M215.9 165.1v7.7M218.5 172.8h.1M218.5 165.1v7.7M221 172.8h.1M221 165.1v7.7"/>
</g>
<g fill="none" stroke="#00f" stroke-width=".25">
<path d="M266.7 20.4h5.1v12.7h-5.1zM266.7 30.5l.5 .3M266.7 22.9h5.1M266.7 28h3.1M267.3 30.7l.5 .3M267.5 29a.49 .49 0 0 0-.5 .5 .49 .49 0 0 0 .5 .5M267.5 29h.1M267.5 29h.5M267.5 30h2.3M267.8 31h.2M268 31.8h.1M268 26.7h.1"/>
<path d="M268 31h.1M268 26.7v5.1M268 31.8h1.3M268 26.7h1.3M269.3 31.8h.1M269.3 26.7h.1M269.3 29h.1M269.3 31h.1M269.3 26.7v5.1M269.3 29h.5M269.3 31h.5M269.8 28h.1"/>
<path d="M269.8 30h.1M269.8 28a.49 .49 0 0 1 .5 .5 .49 .49 0 0 1-.5 .5M269.8 30a.49 .49 0 0 1 .5 .5 .49 .49 0 0 1-.5 .5M270.6 25.4h.1M270.6 24.7v.7M270.6 25.4h1.2M271.8 22.9h.1M271.8 25.4h.1M25.4 45.8h2.6M28 45.8h.1M30.5 47.5h.1M30.5 44v3.5"/>
<path d="M30.5 45.8h5.1M31.3 45h.1M32.8 45h.1M32.8 43.5l-1.5 1.5M34.3 43.5l-1.5 1.5M35.6 45.8h.1M139 50.6h.1M139 53.6h.1M139 50.6l1.5 1.5M139 53.6l1.5 1.6M139.7 55.9h.1M139.7 48.3l.8 .8"/>
<path d="M140.5 49.1h.1M140.5 52.1h.1M140.5 55.2h.1M140.5 49.1l-1.5 1.5M140.5 52.1l-1.5 1.5M140.5 55.2l-.8 .7M237.5 88.4h2.6M238.8 88.4l1.3 2.1h-2.6zM238.8 90.5h.1M238.8 90.5v.5M240.1 88.4h.1M139 109h.1"/>
<path d="M139 112.1h.1M139 109l1.5 1.5M139 112.1l1.5 1.5M139.7 114.3h.1M139.7 106.7l.8 .8M140.5 107.5h.1M140.5 110.5h.1M140.5 113.6h.1M140.5 107.5l-1.5 1.5M140.5 110.5l-1.5 1.6M140.5 113.6l-.8 .7M208.3 160.1h15.3v5h-15.3z"/>
</g>
<g fill="#00f" stroke="#00f" stroke-width=".25">
<path d="M269.5 24.7l1.1-1 1 1z"/>
<path d="M28 44l2.5 1.8-2.5 1.7z" fill-rule="evenodd"/>
<path d="M33.6 43.7l1-.5-.5 1z" fill-rule="evenodd"/>
<path d="M32 43.7l1.1-.5-.5 1z" fill-rule="evenodd"/>
</g>
<circle cx="266" cy="22.9" r=".74" fill="#fff" stroke="#f00" stroke-width=".25"/>
<g fill="none" stroke="#f00" stroke-width=".25">
<path d="M259.1 22.9h.1M259.1 28h.1M259.1 30.5h.1M259.1 22.9h6.1M259.1 28h7.6M259.1 30.5h7.6M271.8 25.4h7.6M279.4 25.4h.1M63.5 91h.1M63.5 83.4h.1M63.5 83.4v2.5M63.5 88.4v2.6"/>
<path d="M38.1 157.5h.1M38.1 157.5h2.6M48.3 157.5h2.5M50.8 157.5h.1M149.9 155h.1M149.9 155v2.5M142.3 160.1h.1M142.3 160.1h2.5M149.9 165.1h.1M149.9 162.6v2.5"/>
</g>
<g fill="none" stroke="#00f" stroke-width=".25">
<path d="M62.3 85.9h2.5M63.5 85.9l1.3 2h-2.5zM63.5 87.9h.1M63.5 87.9v.5M64.8 85.9h.1M40.7 157.5h.1M40.7 157.5l.7 .8M41.4 158.3h.1M43 156.8h.1M43 156.8l1.5 1.5M43 156.8l-1.6 1.5M44.5 158.3h.1"/>
<path d="M46 156.8h.1M46 156.8l1.5 1.5M46 156.8l-1.5 1.5M47.5 158.3h.1M48.3 157.5l-.8 .8M147.4 159.3h.1M147.4 157.5v5.1M149.9 157.5l-2.5 1.8M144.8 160.1h2.6M147.4 162.6h.1M147.4 160.1h.1M147.4 160.8l2.5 1.8"/>
<path d="M149.9 162.6h.1"/>
</g>
<path d="M148.9 161.3l1 1.3-1.5-.5z" fill="#00f" stroke="#00f" stroke-width=".25"/>
<g fill="#f0f" stroke="#f0f" stroke-width=".25">
<circle cx="63.5" cy="114.3" r=".49"/>
<circle cx="53.4" cy="99.1" r=".49"/>
<circle cx="63.5" cy="94" r=".49"/>
<circle cx="63.5" cy="78.8" r=".49"/>
<circle cx="58.4" cy="61" r=".49"/>
<circle cx="48.3" cy="45.7" r=".49"/>
<circle cx="58.4" cy="40.7" r=".49"/>
<circle cx="58.4" cy="25.4" r=".49"/>
<circle cx="149.9" cy="58.4" r=".49"/>
<circle cx="139.7" cy="43.2" r=".49"/>
<circle cx="149.9" cy="38.1" r=".49"/>
<circle cx="149.9" cy="22.9" r=".49"/>
<circle cx="241.3" cy="61" r=".49"/>
<circle cx="231.2" cy="45.7" r=".49"/>
<circle cx="241.3" cy="40.7" r=".49"/>
<circle cx="241.3" cy="25.4" r=".49"/>
<circle cx="149.9" cy="116.9" r=".49"/>
<circle cx="139.7" cy="101.6" r=".49"/>
<circle cx="149.9" cy="96.5" r=".49"/>
<circle cx="149.9" cy="81.3" r=".49"/>
<circle cx="238.8" cy="116.9" r=".49"/>
<circle cx="228.6" cy="101.6" r=".49"/>
<circle cx="238.8" cy="96.5" r=".49"/>
<circle cx="238.8" cy="81.3" r=".49"/>
<circle cx="61" cy="172.7" r=".49"/>
<circle cx="50.8" cy="157.5" r=".49"/>
<circle cx="61" cy="152.4" r=".49"/>
<circle cx="61" cy="137.2" r=".49"/>
<circle cx="149.9" cy="175.3" r=".49"/>
<circle cx="139.7" cy="160" r=".49"/>
<circle cx="149.9" cy="155" r=".49"/>
<circle cx="149.9" cy="139.7" r=".49"/>
</g>
<g font-size="2.3">
<text x="53.9" y="15.8">VCC_RL</text>
<text x="145.3" y="13.3">VCC_RL</text>
<text x="236.8" y="15.8">VCC_RL</text>
<text x="80.8" y="22.4">4</text>
<text x="172.3" y="19.8">4</text>
<text x="182.2" y="22.4">3</text>
<text x="263.7" y="22.4">4</text>
<text x="80.8" y="27.4">1</text>
<text x="80.8" y="30">2</text>
<text x="90.7" y="24.9">3</text>
<text x="172.3" y="24.9">1</text>
<text x="172.3" y="27.4">2</text>
<text x="263.7" y="27.4">1</text>
<text x="263.7" y="30">2</text>
<text x="273.6" y="24.9">3</text>
<text x="57.9" y="41.4" transform="rotate(-90 57.9 41.4)">3</text>
<text x="149.4" y="38.9" transform="rotate(-90 149.4 38.9)">3</text>
<text x="240.8" y="41.4" transform="rotate(-90 240.8 41.4)">3</text>
<text x="22.4" y="45.2">1</text>
<text x="37.4" y="45.2">2</text>
<text x="50.3" y="45.2">2</text>
<text x="103.7" y="42.7">1</text>
<text x="118.7" y="42.7">2</text>
<text x="141.8" y="42.7">2</text>
<text x="195.1" y="45.2">1</text>
<text x="210.1" y="45.2">2</text>
<text x="233.2" y="45.2">2</text>
<text x="57.9" y="51.4" transform="rotate(-90 57.9 51.4)">1</text>
<text x="149.4" y="48.8" transform="rotate(-90 149.4 48.8)">1</text>
<text x="240.8" y="51.4" transform="rotate(-90 240.8 51.4)">1</text>
<text x="59" y="69.2">VCC_RL</text>
<text x="145.3" y="71.7">VCC_RL</text>
<text x="234.2" y="71.7">VCC_RL</text>
<text x="85.9" y="75.7">4</text>
<text x="85.9" y="80.8">1</text>
<text x="85.9" y="83.3">2</text>
<text x="95.8" y="78.2">3</text>
<text x="172.3" y="78.2">4</text>
<text x="172.3" y="83.3">1</text>
<text x="182.2" y="80.8">3</text>
<text x="261.2" y="78.2">4</text>
<text x="261.2" y="83.3">1</text>
<text x="271.1" y="80.8">3</text>
<text x="172.3" y="85.9">2</text>
<text x="261.2" y="85.9">2</text>
<text x="63" y="94.8" transform="rotate(-90 63 94.8)">3</text>
<text x="17.3" y="98.6">1</text>
<text x="32.3" y="98.6">2</text>
<text x="55.4" y="98.6">2</text>
<text x="103.7" y="101.1">1</text>
<text x="118.7" y="101.1">2</text>
<text x="141.8" y="101.1">2</text>
<text x="149.4" y="97.3" transform="rotate(-90 149.4 97.3)">3</text>
<text x="192.6" y="101.1">1</text>
<text x="207.6" y="101.1">2</text>
<text x="230.7" y="101.1">2</text>
<text x="238.3" y="97.3" transform="rotate(-90 238.3 97.3)">3</text>
<text x="63" y="104.7" transform="rotate(-90 63 104.7)">1</text>
<text x="149.4" y="107.2" transform="rotate(-90 149.4 107.2)">1</text>
<text x="238.3" y="107.2" transform="rotate(-90 238.3 107.2)">1</text>
<text x="56.4" y="127.6">VCC_RL</text>
<text x="145.3" y="130.1">VCC_RL</text>
<text x="83.4" y="134.1">4</text>
<text x="93.3" y="136.7">3</text>
<text x="172.3" y="136.7">4</text>
<text x="83.4" y="139.2">1</text>
<text x="83.4" y="141.7">2</text>
<text x="172.3" y="141.7">1</text>
<text x="182.2" y="139.2">3</text>
<text x="172.3" y="144.3">2</text>
<text x="60.5" y="153.2" transform="rotate(-90 60.5 153.2)">3</text>
<text x="149.4" y="155.7" transform="rotate(-90 149.4 155.7)">3</text>
<text x="17.3" y="157">1</text>
<text x="32.3" y="157">2</text>
<text x="52.9" y="157">2</text>
<text x="103.7" y="159.5">1</text>
<text x="118.7" y="159.5">2</text>
<text x="141.8" y="159.5">2</text>
<text x="60.5" y="163.1" transform="rotate(-90 60.5 163.1)">1</text>
<text x="149.4" y="165.7" transform="rotate(-90 149.4 165.7)">1</text>
<text x="210.3" y="168.2" transform="rotate(-90 210.3 168.2)">1</text>
<text x="212.9" y="168.2" transform="rotate(-90 212.9 168.2)">2</text>
<text x="215.4" y="168.2" transform="rotate(-90 215.4 168.2)">3</text>
<text x="217.9" y="168.2" transform="rotate(-90 217.9 168.2)">4</text>
<text x="220.5" y="168.2" transform="rotate(-90 220.5 168.2)">5</text>
<text x="230.6" y="168.2" transform="rotate(-90 230.6 168.2)">1</text>
<text x="233.2" y="168.2" transform="rotate(-90 233.2 168.2)">2</text>
<text x="235.7" y="168.2" transform="rotate(-90 235.7 168.2)">3</text>
<text x="238.3" y="168.2" transform="rotate(-90 238.3 168.2)">4</text>
<text x="240.8" y="168.2" transform="rotate(-90 240.8 168.2)">5</text>
<text x="200.5" y="196.7">Title</text>
<text x="210.6" y="199.2">&lt;Title&gt;</text>
<text x="200.5" y="204.3">Size</text>
<text x="203" y="206.8">A4</text>
<text x="210.6" y="204.3">Document Number</text>
<text x="210.6" y="206.8">&lt;Doc&gt;</text>
<text x="284.3" y="204.3">Rev</text>
<text x="286.8" y="206.8">&lt;RevCode&gt;</text>
</g>
<g font-size="2.3" fill="#f00">
<text x="85.9" y="14.8">OUT_P40</text>
<text x="191.1" y="12.2">OUT_P41</text>
<text x="275.4" y="14.8">OUT_P42</text>
<text x="196.1" y="22.4">COM4</text>
<text x="107.2" y="24.9">COM4</text>
<text x="282.5" y="24.9">COM4</text>
<text x="9.2" y="46.3">P40_38</text>
<text x="93" y="43.8">P41_39</text>
<text x="179.4" y="46.3">P42_40</text>
<text x="99.1" y="68.1">OUT_P43</text>
<text x="182.4" y="68.1">OUT_P44</text>
<text x="273.9" y="68.1">OUT_P45</text>
<text x="103.7" y="78.3">COM4</text>
<text x="190" y="80.8">COM5</text>
<text x="281" y="80.8">COM5</text>
<text x="6.6" y="99.7">P43_41</text>
<text x="93" y="102.2">P44_42</text>
<text x="179.4" y="102.2">P45_43</text>
<text x="101.1" y="126.5">OUT_P46</text>
<text x="186.5" y="126.5">OUT_P47</text>
<text x="100.6" y="136.7">COM5</text>
<text x="189.5" y="139.2">COM5</text>
<text x="6.6" y="158.1">P46_44</text>
<text x="87.9" y="160.6">P47_45</text>
<text x="210.4" y="179.9" transform="rotate(-90 210.4 179.9)">OUT_P40</text>
<text x="212.9" y="179.9" transform="rotate(-90 212.9 179.9)">OUT_P41</text>
<text x="215.4" y="179.6" transform="rotate(-90 215.4 179.6)">OUT_P42</text>
<text x="218" y="179.6" transform="rotate(-90 218 179.6)">OUT_P43</text>
<text x="220.5" y="179.9" transform="rotate(-90 220.5 179.9)">COM4</text>
<text x="230.7" y="179.9" transform="rotate(-90 230.7 179.9)">OUT_P44</text>
<text x="233.2" y="179.9" transform="rotate(-90 233.2 179.9)">OUT_P45</text>
<text x="235.8" y="179.9" transform="rotate(-90 235.8 179.9)">OUT_P46</text>
<text x="238.3" y="179.9" transform="rotate(-90 238.3 179.9)">OUT_P47</text>
<text x="240.8" y="179.9" transform="rotate(-90 240.8 179.9)">COM5</text>
</g>
<g font-size="2.3" fill="#000080">
<text x="172.8" y="17.4">RL10</text>
<text x="81.3" y="19.9">RL9</text>
<text x="264.2" y="19.9">RL11</text>
<text x="152.4" y="29.5">D37</text>
<text x="61" y="32.1">D35</text>
<text x="61" y="34.6">LL4148</text>
<text x="152.4" y="32.1">LL4148</text>
<text x="177.3" y="33.6">APAN3105</text>
<text x="243.9" y="32.1">D36</text>
<text x="243.9" y="34.6">LL4148</text>
<text x="25.4" y="41.5">D38</text>
<text x="85.9" y="36.2">APAN3105</text>
<text x="106.7" y="38.9">D39</text>
<text x="127.3" y="41.2">R85</text>
<text x="134.9" y="41.2">4.7k</text>
<text x="198.2" y="41.5">D40</text>
<text x="268.8" y="36.2">APAN3105</text>
<text x="35.9" y="43.8">R84</text>
<text x="43.5" y="43.8">4.7k</text>
<text x="61" y="45.3">Q9</text>
<text x="61" y="47.8">KTN2222AS</text>
<text x="152.4" y="42.8">Q10</text>
<text x="152.4" y="45.3">KTN2222AS</text>
<text x="218.7" y="43.8">R86</text>
<text x="226.4" y="43.8">4.7k</text>
<text x="243.9" y="45.3">Q11</text>
<text x="243.9" y="47.8">KTN2222AS</text>
<text x="25.4" y="51.9">LED</text>
<text x="50.8" y="52.9">R87</text>
<text x="106.7" y="49.4">LED</text>
<text x="142.3" y="50.4">R88</text>
<text x="142.3" y="52.9">47k</text>
<text x="198.2" y="51.9">LED</text>
<text x="233.7" y="52.9">R89</text>
<text x="50.8" y="55.5">47k</text>
<text x="233.7" y="55.5">47k</text>
<text x="86.4" y="73.2">RL12</text>
<text x="172.8" y="75.8">RL13</text>
<text x="261.7" y="75.8">RL14</text>
<text x="66.1" y="85.4">D43</text>
<text x="66.1" y="88">LL4148</text>
<text x="91" y="89.5">APAN3105</text>
<text x="152.4" y="88">D41</text>
<text x="241.3" y="88">D42</text>
<text x="20.4" y="94.8">D44</text>
<text x="152.4" y="90.5">LL4148</text>
<text x="177.3" y="92">APAN3105</text>
<text x="241.3" y="90.5">LL4148</text>
<text x="266.2" y="92">APAN3105</text>
<text x="40.7" y="96.1">R90</text>
<text x="48.6" y="97.1">4.7k</text>
<text x="66.1" y="98.6">Q12</text>
<text x="66.1" y="101.2">KTN2222AS</text>
<text x="106.7" y="97.4">D45</text>
<text x="127.3" y="99.7">R91</text>
<text x="134.9" y="99.7">4.7k</text>
<text x="152.4" y="101.2">Q13</text>
<text x="195.6" y="97.4">D46</text>
<text x="216.2" y="99.7">R92</text>
<text x="223.8" y="99.7">4.7k</text>
<text x="241.3" y="101.2">Q14</text>
<text x="20.4" y="105.2">LED</text>
<text x="55.9" y="106.3">R93</text>
<text x="106.7" y="107.8">LED</text>
<text x="152.4" y="103.7">KTN2222AS</text>
<text x="195.6" y="107.8">LED</text>
<text x="241.3" y="103.7">KTN2222AS</text>
<text x="55.9" y="108.8">47k</text>
<text x="142.3" y="108.8">R94</text>
<text x="142.3" y="111.3">47k</text>
<text x="231.2" y="108.8">R95</text>
<text x="231.2" y="111.3">47k</text>
<text x="83.9" y="131.7">RL15</text>
<text x="172.8" y="134.2">RL16</text>
<text x="63.5" y="143.8">D48</text>
<text x="63.5" y="146.4">LL4148</text>
<text x="88.4" y="147.7">APAN3105</text>
<text x="152.4" y="146.4">D47</text>
<text x="152.4" y="148.9">LL4148</text>
<text x="20.4" y="153.2">D49</text>
<text x="38.4" y="155.5">R96</text>
<text x="46" y="155.5">4.7k</text>
<text x="106.7" y="155.8">D50</text>
<text x="177.3" y="150.5">APAN3105</text>
<text x="63.5" y="157.1">Q15</text>
<text x="63.5" y="159.6">KTN2222AS</text>
<text x="127.3" y="158.1">R97</text>
<text x="134.9" y="158.1">4.7k</text>
<text x="152.4" y="159.6">Q16</text>
<text x="208.3" y="156">J8</text>
<text x="208.3" y="159.1">DG-5</text>
<text x="228.6" y="156">J9</text>
<text x="228.6" y="159.1">DG-5</text>
<text x="20.4" y="163.7">LED</text>
<text x="53.4" y="164.7">R98</text>
<text x="53.4" y="167.2">47k</text>
<text x="106.7" y="166.2">LED</text>
<text x="142.3" y="167.2">R99</text>
<text x="152.4" y="162.1">KTN2222AS</text>
<text x="142.3" y="169.8">47k</text>
</g>
<g font-size="2.3" fill="#004080">
<text x="211.9" y="163.9" transform="rotate(-90 211.9 163.9)">1</text>
<text x="214.5" y="163.9" transform="rotate(-90 214.5 163.9)">2</text>
<text x="217" y="163.9" transform="rotate(-90 217 163.9)">3</text>
<text x="219.5" y="163.9" transform="rotate(-90 219.5 163.9)">4</text>
<text x="222.1" y="163.9" transform="rotate(-90 222.1 163.9)">5</text>
<text x="232.2" y="163.9" transform="rotate(-90 232.2 163.9)">1</text>
<text x="234.8" y="163.9" transform="rotate(-90 234.8 163.9)">2</text>
<text x="237.3" y="163.9" transform="rotate(-90 237.3 163.9)">3</text>
<text x="239.9" y="163.9" transform="rotate(-90 239.9 163.9)">4</text>
<text x="242.4" y="163.9" transform="rotate(-90 242.4 163.9)">5</text>
</g>
<g font-size="1.8">
<text x="31.7" y="1.9">5</text>
<text x="90.1" y="1.9">4</text>
<text x="148.5" y="1.9">3</text>
<text x="206.8" y="1.9">2</text>
<text x="265.2" y="1.9">1</text>
<text x=".7" y="29.8">D</text>
<text x="295.1" y="29.8">D</text>
<text x=".7" y="80.9">C</text>
<text x="295.1" y="80.9">C</text>
<text x=".7" y="132.1">B</text>
<text x="295.1" y="132.1">B</text>
<text x=".7" y="183.3">A</text>
<text x="295.1" y="183.3">A</text>
<text x="31.7" y="209.2">5</text>
<text x="90.1" y="209.2">4</text>
<text x="148.5" y="209.2">3</text>
<text x="206.8" y="209.2">2</text>
<text x="265.2" y="209.2">1</text>
</g>
</svg>
